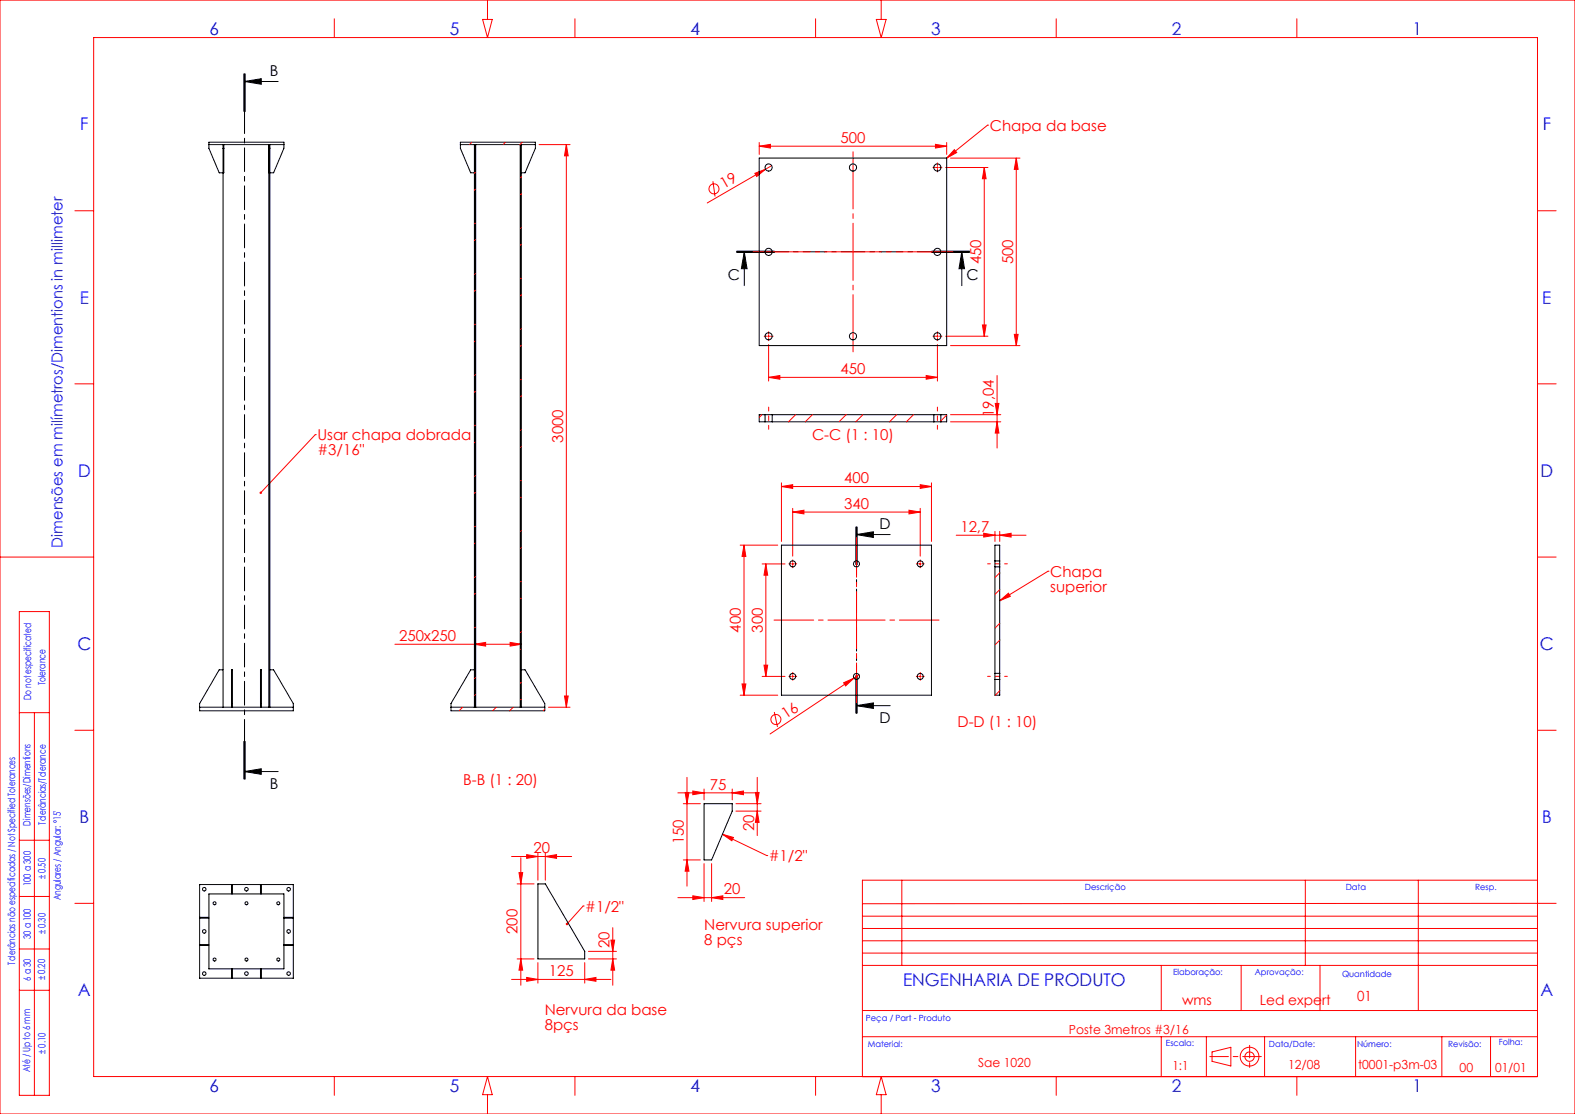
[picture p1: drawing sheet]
<svg xmlns="http://www.w3.org/2000/svg" width="420mm" height="297mm" viewBox="0 0 420 297" stroke-linecap="round" stroke-linejoin="round" font-family="sans-serif">
<g fill="none" stroke="#f00" stroke-width=".27">
<path d="M0 0h420v297h-420zM25 10h385v277h-385zM89.1 5v5M128.7 5.2h2.6l-1.3 4.8zM130 0v5.2M153.3 5v5M217.5 5v5M233.7 5.2h2.6l-1.3 4.8zM235 0v5.2M281.7 5v5M345.8 5v5M143.8 38.6h8.2"/>
<path d="M151 38.6l.5 3h-1zM151 38.6v150M202.5 39l3-.5v1zM202.5 38v3.2M202.5 39h49.9M249.4 38.5l3 .5-3 .5zM252.4 38v3.2M254.5 39.9l.6 .8-2.7 1.5zM263.3 33.4h.1M263.3 33.4l-10.9 8.8M20 56.2h5M190.1 48.3l.6 4.1"/>
<path d="M201.3 46.2l2.9-1.1-2.4 2zM204.2 45.1l-15.6 9M205.8 44.2l-1.6 .9M249.7 44.7h.5M250 44.4v.5M252.2 44.7h11.3M253.5 42.2h18.5M262.5 44.7l.5 3h-1zM262.5 44.7v44.9M271 42.2v49.9M271 42.2l.5 3h-1zM410 56.2h5"/>
<path d="M204.7 89.6h.5M205 89.4v.5M205 91.9v9.7M249.7 89.6h.5M250 89.4v.5M250 91.9v9.7M252.2 89.6h11.3M253.5 92.1h18.5M262 86.6h1l-.5 3zM270.5 89.1h1l-.5 3zM20 102.3h5M84.1 115.9h.1"/>
<path d="M84.1 115.9l-14.6 15.5M205 100.6l3-.5v1zM205 100.6h45M247 100.1l3 .5-3 .5zM253.5 112.5h13.4M253.5 110.6h13.4M265.4 107.6h1l-.5 3zM265.9 112.5l.5 3h-1zM265.9 100.1v19.3M410 102.3h5M208.4 129.7l3-.5v1zM208.4 128.7v15.7"/>
<path d="M208.4 129.7h40M211.4 136.5l3-.5v1zM211.4 135.5v12.8M211.4 136.5h34M242.4 136l3 .5-3 .5zM245.4 135.5v12.8M245.4 129.2l3 .5-3 .5zM248.4 128.7v15.7M0 148.5h25M197.4 145.3h10M198.4 145.3v40M198.4 145.3l.5 3h-1z"/>
<path d="M203.2 150.4h6.1M204.2 150.4v29.9M204.2 150.4l.5 2.9h-1zM211.1 150.4h.5M211.4 150.1v.5M245.1 150.4h.5M245.4 150.1v.5M255 142.7h18.6M262.3 142.2l3 .5-3 .5zM265.3 141.7v2.7M266.6 142.7l3-.5v1zM266.6 141.7v2.7"/>
<path d="M279.5 152.3h.1M279.5 152.3l-12.9 7.9M410 148.5h5M5.2 163.1h8v128.9h-8zM105.3 171.8h33.7M126.5 171.8l3-.5v1zM136 171.3l3 .5-3 .5zM203.7 177.3h1l-.5 3zM229.1 179.9l-1.4 .9M266.6 160.2l2.3-2.1 .5 .9zM5.2 190h8M9.2 190v102"/>
<path d="M20 194.7h5M146.3 188.6h5.7M150.5 185.6h1l-.5 3zM197.4 185.3h10M197.9 182.3h1l-.5 3zM203.2 180.3h6.1M206.5 189.8l.8 4M211.1 180.3h.5M211.4 180.1v.5M225 182l2.7-1.2-2.2 2.1zM227.7 180.8l-22.3 14.9M245.1 180.3h.5"/>
<path d="M245.4 180.1v.5M410 194.7h5M180.8 211.4h21.4M182.2 214.3h4.6M182.7 211.3h1l-.5 3zM183.2 207.3v29M184.7 210.9l3 .5-3 .5zM187.7 210.4v2.9M195.3 211.4l3-.5v1zM195.3 210.4v2.9M196.3 214.3h6.7M196.3 216.2h6.7"/>
<path d="M201.4 211.3h1l-.5 3zM201.9 207.3v15.5M201.9 216.2l.5 3h-1zM5.2 239h8M5.2 224h8M136.4 228.3h16M137.9 235.7h4.5M138.4 232.7h1l-.5 3zM138.9 228.7v34M140.4 227.9l3 .4-3 .5zM143.4 227.4v7.3M145.4 228.3l3-.4v.9z"/>
<path d="M145.4 227.4v7.3M180.8 239.3h17.8M182.2 229.3h4.6M183.2 229.3l.5 3h-1zM184.7 238.8l3 .5-3 .5zM187.7 230.3v10M189.8 239.3l3-.5v1zM189.8 230.3v10M192.7 222.4l2.9 .9-.4 .9zM192.7 222.4l11.8 5.7M204.5 228.1h.1M240.5 234.7v22.7"/>
<path d="M348.1 234.7v22.7M378.2 234.7v34.7M410 234.7h-180v52.3M5.2 253h8M20 240.8h5M137.9 255.7h4.5M138.9 255.7l.5 3h-1zM143.4 256.6v5.5M155.5 241.5h.1M155.5 241.5l-4.3 4.8M155.9 256.6v5.5M156.9 255.7h7.5"/>
<path d="M156.9 253.6h7.5M162.9 250.6h1l-.5 3zM163.4 247.3v15.4M163.4 255.7l.5 3h-1zM230 254.1h180M230 250.8h180M230 247.5h180M230 257.4h180M230 244.3h180M309.7 257.4v12M331 257.4v12M352 257.4v12"/>
<path d="M415 240.8l-185 .1M5.2 264h8M136.4 261.1h26.5M140.4 260.6l3 .5-3 .5zM155.9 261.1l3-.5v1zM230 269.4h180M230 276.4h180M309.7 276.4v10.6M321.7 276.4v10.6M337.2 276.4v10.6M361.5 276.4v10.6M384.5 276.4v10.6"/>
<path d="M397.5 276.4v10.6M89.1 287v5M130 287l1.3 4.8h-2.6zM130 291.8v5.2M153.3 287v5M217.5 287v5M235 287l1.3 4.8h-2.6zM235 291.8v5.2M281.7 287v5M323.2 280.5l5-1.3v5l-5-1.2zM345.8 287v5"/>
<circle cx="190.4" cy="50.3" r="1.33"/>
<circle cx="206.9" cy="191.8" r="1.32"/>
<circle cx="333.2" cy="281.7" r="2.5"/>
<circle cx="333.2" cy="281.7" r="1.26"/>
</g>
<path d="M322.6 281.7h13.8" fill="none" stroke="#f00" stroke-width=".27" stroke-dasharray="6.3 1.3 1.3 1.3" stroke-dashoffset="1.4"/>
<path d="M333.2 278.7v6" fill="none" stroke="#f00" stroke-width=".27" stroke-dasharray="6.3 1.3 1.3 1.3" stroke-dashoffset="3"/>
<g fill="none" stroke="#000" stroke-width=".27">
<path d="M65 19.7v10M65.2 19.7v10M65.4 19.7v10M65.2 21.7l4.5-.7v1.5zM65.2 21.7h9M196.5 67.1h10M196.5 67h10M196.5 67.3h10M198.5 67.2l.7 4.4h-1.5zM198.5 67.2v9M248.5 67.1h10M248.5 67h10"/>
<path d="M248.5 67.3h10M256.5 67.2l.7 4.4h-1.5zM256.5 67.2v9M228.2 140.5v10M228.4 142.5l4.5-.7v1.5zM228.4 142.5h9M228.4 140.5v10M228.6 140.5v10M65 197.7v10M65.2 197.7v10M65.4 197.7v10zM228.2 180.1v10"/>
<path d="M228.4 188.1l4.5-.7v1.5zM228.4 188.1h9M228.4 180.1v10M228.6 180.1v10M65.2 205.7l4.5-.7v1.4zM65.2 205.7h9"/>
</g>
<path d="M65.2 19.7v188" fill="none" stroke="#000" stroke-width=".27" stroke-dasharray="6.3 1.3 1.3 1.3" stroke-dashoffset=".6"/>
<path d="M258.5 67.1h-62" fill="none" stroke="#000" stroke-width=".27" stroke-dasharray="6.3 1.3 1.3 1.3" stroke-dashoffset="2.7"/>
<path d="M228.4 140.5v49.6" fill="none" stroke="#000" stroke-width=".27" stroke-dasharray="6.3 1.3 1.3 1.3" stroke-dashoffset="3.8"/>
<g fill="none" stroke="#f00" stroke-width=".27" stroke-dasharray="15.2 1.3 1.3 1.3">
<path d="M249.5 44.6h-.7M250 44.1v-.7M250 45.1v.7M250.5 44.6h.7M204.5 89.6h-.7M205 89.1v-.7M205 90.1v.7M205.5 89.6h.7M249.5 89.6h-.7M250 89.1v-.7M250 90.1v.7M250.5 89.6h.7"/>
<path d="M210.9 150.3h-.5M211.4 149.8v-.5M211.4 150.8v.6M211.9 150.3h.6M244.9 150.3h-.5M245.4 149.8v-.5M245.4 150.8v.6M245.9 150.3h.6M211.4 179.8v-.5M245.4 179.8v-.5M210.9 180.3h-.5M211.4 180.8v.6"/>
<path d="M211.9 180.3h.6M244.9 180.3h-.5M245.4 180.8v.6M245.9 180.3h.6"/>
</g>
<path d="M268.6 150.3h-5.2M268.6 180.3h-5.2" fill="none" stroke="#f00" stroke-width=".27" stroke-dasharray="15.2 1.3 1.3 1.3" stroke-dashoffset="14.5"/>
<path d="M227.5 40.1v54M254.5 67.1h-54" fill="none" stroke="#f00" stroke-width=".27" stroke-dasharray="15.2 1.3 1.3 1.3" stroke-dashoffset="-.3"/>
<path d="M206.4 165.3h44M228.4 187.3v-44" fill="none" stroke="#f00" stroke-width=".27" stroke-dasharray="15.2 1.3 1.3 1.3" stroke-dashoffset="4.7"/>
<path d="M205 108.5v5.9M250 108.5v5.9" fill="none" stroke="#f00" stroke-width=".27" stroke-dasharray="15.2 1.3 1.3 1.3" stroke-dashoffset="14.2"/>
<g fill="#000">
<path d="M65.2 21.7l4.5-.7v1.5zM65.2 205.7l4.5-.7v1.4z"/>
<path d="M256.5 67.2l.7 4.4h-1.5zM198.5 67.2l.7 4.4h-1.5z"/>
<path d="M228.4 142.5l4.5-.7v1.5zM228.4 188.1l4.5-.7v1.5z"/>
</g>
<g fill="#f00">
<path d="M201.3 46.2l2.9-1.1-2.4 2z"/>
<path d="M225 182l2.7-1.2-2.2 2.1z"/>
<path d="M69.4 131.1l-.1 .4 .2-.1-.2 .2a.34 .34 0 0 0 .5 0 .34 .34 0 0 0 0-.4 .34 .34 0 0 0-.4-.1zM254.5 39.9l.6 .8-2.7 1.5zM266.6 160.2l2.3-2.1 .5 .9zM151.1 246l-.2 .4 .1 .2 .2-.3-.2 .3a.34 .34 0 0 0 .5-.2 .34 .34 0 0 0-.4-.4zM192.7 222.4l2.9 .9-.4 .9z"/>
<path d="M242.4 136l3 .5-3 .5zM211.4 136.5l3-.5v1zM266.6 142.7l3-.5v1zM262.3 142.2l3 .5-3 .5zM155.9 261.1l3-.5v1zM140.4 260.6l3 .5-3 .5z"/>
<path d="M202.5 39l3-.5v1zM249.4 38.5l3 .5-3 .5zM205 100.6l3-.5v1zM247 100.1l3 .5-3 .5zM208.4 129.7l3-.5v1zM245.4 129.2l3 .5-3 .5zM140.4 227.9l3 .4-3 .5zM145.4 228.3l3-.4v.9zM184.7 210.9l3 .5-3 .5zM195.3 211.4l3-.5v1z"/>
<path d="M189.8 239.3l3-.5v1zM184.7 238.8l3 .5-3 .5z"/>
<path d="M138.9 255.7l.5 3h-1zM138.4 232.7h1l-.5 3z"/>
<path d="M150.5 185.6h1l-.5 3zM151 38.6l.5 3h-1zM262 86.6h1l-.5 3zM262.5 44.7l.5 3h-1zM265.9 112.5l.5 3h-1zM265.4 107.6h1l-.5 3zM183.2 229.3l.5 3h-1zM182.7 211.3h1l-.5 3z"/>
<path d="M271 42.2l.5 3h-1zM270.5 89.1h1l-.5 3zM198.4 145.3l.5 3h-1zM197.9 182.3h1l-.5 3zM204.2 150.4l.5 2.9h-1zM203.7 177.3h1l-.5 3zM162.9 250.6h1l-.5 3zM163.4 255.7l.5 3h-1zM201.4 211.3h1l-.5 3zM201.9 216.2l.5 3h-1z"/>
<path d="M126.5 171.8l3-.5v1zM136 171.3l3 .5-3 .5z"/>
</g>
<g fill="none" stroke="#000" stroke-width=".27">
<path d="M55.7 38.6h20M59.5 38.6v150M59.5 39.5h.2M59.7 38.6v7.5h-1.2l-2.8-6.6v-1.6h20v1.6l-2.7 6.6h-1.3v-7.5M71.7 38.6v150M71.7 39.5h.3M72 38.6v150M122.8 38.6h20M126.5 38.6v150M126.8 38.6v150M126.9 38.6v150M138.7 38.6v150"/>
<path d="M138.8 38.6v150M139 38.6v150M126.5 46.1h-1l-2.7-6.6v-1.6h20v1.6l-2.8 6.6h-1M202.5 42.2h49.9v49.9h-49.9zM204 112.5h1.9M204 110.6h1.9M204 110.6h-1.5v1.9h1.5M204 110.6v1.9M205.9 112.5h43.1M205.9 110.6h43.1M205.9 110.6v1.9M249 112.5h1.9"/>
<path d="M249 110.6h1.9M249 110.6v1.9M250.9 110.6h1.5v1.9h-1.5M250.9 110.6v1.9M208.4 145.3h40v40h-40zM265.3 149.5v1.6M265.3 149.5v-4.2h1.3v4.2M265.3 151.1h1.3M265.3 149.5h1.3M265.3 151.1v28.4M266.6 149.5v1.6M266.6 151.1v28.4"/>
<path d="M59.5 178.6h-1l-5.3 9v1.9h25v-1.9l-5.2-9h-1M126.5 178.6h-1l-5.2 9v1.9h25v-1.9l-5.3-9h-1M265.3 179.5v1.6M265.3 179.5h1.3M266.6 179.5v1.6M53.2 188.6h25M61.7 188.6v-10h.3v10M61.7 187.6h.3M69.5 187.6h.2M69.5 188.6v-10h.2v10M120.3 188.6h25M265.3 181.1v4.2h1.3v-4.2"/>
<path d="M265.3 181.1h1.3M187.7 214.3h7.6v1.9l-5.5 13.1h-2.1zM53.2 235.8h25v25h-25zM55.7 238.3h20v20h-20zM61.7 235.8v2.5M62 235.8v2.5M69.5 235.8v2.5M69.7 235.8v2.5M143.4 235.7h2l10.5 17.9v2.1h-12.5zM53.2 251.8h2.5M53.2 252.1h2.5M53.2 244.8h2.5"/>
<path d="M53.2 244.6h2.5M61.7 258.3v2.5M62 258.3v2.5M69.5 258.3v2.5M69.7 258.3v2.5M75.7 251.8h2.5M75.7 252.1h2.5M75.7 244.8h2.5M75.7 244.6h2.5"/>
<circle cx="205" cy="44.7" r=".95"/>
<circle cx="227.5" cy="44.6" r=".96"/>
<circle cx="250" cy="44.7" r=".95"/>
<circle cx="205" cy="67.2" r=".95"/>
<circle cx="250" cy="67.2" r=".95"/>
<circle cx="205" cy="89.6" r=".95"/>
<circle cx="227.5" cy="89.6" r=".96"/>
<circle cx="249.9" cy="89.6" r=".95"/>
<circle cx="211.4" cy="150.3" r=".8"/>
<circle cx="228.4" cy="150.3" r=".8"/>
<circle cx="245.4" cy="150.3" r=".8"/>
<circle cx="211.4" cy="180.3" r=".81"/>
<circle cx="228.4" cy="180.3" r=".81"/>
<circle cx="245.4" cy="180.3" r=".81"/>
<circle cx="54.5" cy="237.1" r=".47"/>
<circle cx="65.7" cy="237.1" r=".47"/>
<circle cx="77" cy="237.1" r=".47"/>
<circle cx="54.5" cy="259.6" r=".47"/>
<circle cx="54.5" cy="248.3" r=".46"/>
<circle cx="57.2" cy="240.8" r=".39"/>
<circle cx="57.2" cy="255.8" r=".39"/>
<circle cx="65.7" cy="259.6" r=".47"/>
<circle cx="65.7" cy="240.8" r=".39"/>
<circle cx="65.7" cy="255.8" r=".39"/>
<circle cx="74.2" cy="240.8" r=".41"/>
<circle cx="74.2" cy="255.8" r=".41"/>
<circle cx="77" cy="259.6" r=".47"/>
<circle cx="77" cy="248.3" r=".46"/>
</g>
<g fill="none" stroke="#f00" stroke-width=".27">
<path d="M125.8 37.9l-.6 .7M134.8 37.9l-.6 .7M139.3 37.9l-.7 .7M126.8 59.4l-.3 .3M126.8 46l-.3 .2M126.8 50.4l-.3 .3M139 47.2l-.2 .2M139 51.7l-.2 .2M126.8 72.9l-.3 .3M126.8 63.9l-.3 .3M126.8 77.4l-.3 .2M139 60.6l-.2 .3"/>
<path d="M139 74.1l-.2 .3M139 65.2l-.2 .2M139 78.6l-.2 .2M126.8 90.9l-.3 .2M126.8 86.4l-.3 .2M126.8 99.9l-.3 .2M139 87.6l-.2 .2M139 92.1l-.2 .2M126.8 104.3l-.3 .3M126.8 113.3l-.3 .3M126.8 117.8l-.3 .2M139 101.1l-.2 .2"/>
<path d="M139 114.5l-.2 .3M139 105.5l-.2 .3M139 119l-.2 .3M203.2 110.6l-.7 .7M212.2 110.6l-1.9 1.9M216.6 110.6l-1.9 1.9M225.6 110.6l-1.9 1.9M230.1 110.6l-1.9 1.9M239.1 110.6l-1.9 1.9M243.6 110.6l-1.9 1.9M252.4 110.7l-1.5 1.5M126.8 131.3l-.3 .2"/>
<path d="M126.8 126.8l-.3 .2M139 128l-.2 .2M139 132.5l-.2 .2M126.8 140.3l-.3 .2M126.8 153.7l-.3 .3M126.8 144.7l-.3 .3M126.8 158.2l-.3 .3M139 141.5l-.2 .2M139 154.9l-.2 .3M139 146l-.2 .2M139 159.4l-.2 .3M266.6 152.7l-1.3 1.3"/>
<path d="M266.6 157.2l-1.3 1.3M126.8 167.2l-.3 .2M138.9 173l-.1 .1M139 168.4l-.2 .3M266.6 166.2l-1.3 1.3M266.6 170.7l-1.3 1.2M123.4 188.6l-1 .9M126.8 185.2l-.3 .2M126.8 180.7l-.3 .2M132.3 188.6l-.9 .9M136.8 188.6l-.9 .9M139 181.9l-.2 .2"/>
<path d="M139 186.4l-.2 .2M145.3 189.1l-.4 .4M266.6 184.1l-1.2 1.2"/>
</g>
<g font-size="4.7" fill="#00f">
<text x="55.8" y="9.2">6</text>
<text x="120" y="9.2">5</text>
<text x="184.1" y="9.2">4</text>
<text x="248.3" y="9.2">3</text>
<text x="312.5" y="9.2">2</text>
<text x="376.7" y="9.2">1</text>
<text x="21.4" y="34.8">F</text>
<text x="411.4" y="34.8">F</text>
<text x="21.3" y="81">E</text>
<text x="411.3" y="81">E</text>
<text x="20.8" y="127.1">D</text>
<text x="410.8" y="127.1">D</text>
<text x="20.6" y="173.3">C</text>
<text x="410.6" y="173.3">C</text>
<text x="21.2" y="219.5">B</text>
<text x="411.2" y="219.5">B</text>
<text x="240.8" y="262.8">ENGENHARIA DE PRODUTO</text>
<text x="20.8" y="265.6">A</text>
<text x="410.8" y="265.6">A</text>
<text x="55.8" y="291.2">6</text>
<text x="120" y="291.2">5</text>
<text x="184.1" y="291.2">4</text>
<text x="248.3" y="291.2">3</text>
<text x="312.5" y="291.2">2</text>
<text x="376.7" y="291.2">1</text>
</g>
<g font-size="4">
<text x="72" y="20.2">B</text>
<text x="194.1" y="74.6">C</text>
<text x="257.7" y="74.6">C</text>
<text x="234.5" y="141">D</text>
<text x="234.5" y="192.8">D</text>
<text x="72" y="210.4">B</text>
</g>
<g font-size="4" fill="#f00">
<text x="264" y="34.9">Chapa da base</text>
<text x="224.2" y="38.1">500</text>
<text x="193.1" y="50.5" transform="rotate(-30 193.1 50.5)">19</text>
<text x="261.6" y="70.5" transform="rotate(-90 261.6 70.5)">450</text>
<text x="270.1" y="70.5" transform="rotate(-90 270.1 70.5)">500</text>
<text x="224.2" y="99.7">450</text>
<text x="265" y="111.2" transform="rotate(-90 265 111.2)">19,04</text>
<text x="84.6" y="117.3">Usar chapa dobrada</text>
<text x="150.2" y="118" transform="rotate(-90 150.2 118)">3000</text>
<text x="216.5" y="117.3">C-C (1 : 10)</text>
<text x="84.6" y="121.3">#3/16&quot;</text>
<text x="225.1" y="128.8">400</text>
<text x="225.1" y="135.6">340</text>
<text x="256.1" y="141.8">12,7</text>
<text x="280.1" y="153.7">Chapa</text>
<text x="280.1" y="157.7">superior</text>
<text x="106.4" y="170.9">250x250</text>
<text x="197.5" y="168.6" transform="rotate(-90 197.5 168.6)">400</text>
<text x="203.4" y="168.6" transform="rotate(-90 203.4 168.6)">300</text>
<text x="209.6" y="191.8" transform="rotate(-34 209.6 191.8)">16</text>
<text x="255.3" y="193.9">D-D (1 : 10)</text>
<text x="123.5" y="209.3">B-B (1 : 20)</text>
<text x="189.3" y="210.5">75</text>
<text x="201.1" y="221.7" transform="rotate(-90 201.1 221.7)">20</text>
<text x="142.2" y="227.5">20</text>
<text x="182.4" y="225.1" transform="rotate(-90 182.4 225.1)">150</text>
<text x="205" y="229.6">#1/2&quot;</text>
<text x="193" y="238.4">20</text>
<text x="156.1" y="243.2">#1/2&quot;</text>
<text x="138" y="249" transform="rotate(-90 138 249)">200</text>
<text x="187.8" y="247.9">Nervura superior</text>
<text x="187.8" y="251.9">8 pçs</text>
<text x="162.6" y="252.9" transform="rotate(-90 162.6 252.9)">20</text>
<text x="146.4" y="260.2">125</text>
<text x="145.3" y="270.7">Nervura da base</text>
<text x="145.3" y="274.7">8pçs</text>
</g>
<text font-size="4" fill="#00f" x="16.7" y="146" transform="rotate(-90 16.7 146)">Dimensões em milímetros/Dimentions in millimeter</text>
<g font-size="3.7" fill="#f00">
<text x="315.2" y="267.9">wms</text>
<text x="335.9" y="267.8">Led expert</text>
<text x="361.9" y="266.9">01</text>
</g>
<g font-size="3.3" fill="#f00">
<text x="285.1" y="275.6">Poste 3metros #3/16</text>
<text x="260.8" y="284.5">Sae 1020</text>
<text x="312.7" y="285.3">1:1</text>
<text x="343.5" y="285">12/08</text>
<text x="362.1" y="285">t0001-p3m-03</text>
<text x="389.2" y="285.7">00</text>
<text x="398.7" y="285.7">01/01</text>
</g>
<g font-size="2.7" fill="#00f">
<text x="12.1" y="182.7" transform="rotate(-90 12.1 182.7)">Tolerance</text>
<text x="8.3" y="186.7" transform="rotate(-90 8.3 186.7)">Do not especificated</text>
<text x="8.1" y="220.1" transform="rotate(-90 8.1 220.1)">Dimensões/Dimentions</text>
<text x="12.2" y="219.9" transform="rotate(-90 12.2 219.9)">Tolerâncias/Tolerance</text>
<text x="8.2" y="236.2" transform="rotate(-90 8.2 236.2)">100 a 300</text>
<text x="12.1" y="234.4" transform="rotate(-90 12.1 234.4)">± 0.50</text>
<text x="16.2" y="240.1" transform="rotate(-90 16.2 240.1)">Angulares / Angular: °15'</text>
<text x="8.2" y="250.4" transform="rotate(-90 8.2 250.4)">30 a 100</text>
<text x="12.1" y="249.1" transform="rotate(-90 12.1 249.1)">± 0.30</text>
<text x="4" y="257.2" transform="rotate(-90 4 257.2)">Tolerâncias não especificadas / Not Specified Tolerances</text>
<text x="8.2" y="261.5" transform="rotate(-90 8.2 261.5)">6 a 30</text>
<text x="12.1" y="261.4" transform="rotate(-90 12.1 261.4)">± 0.20</text>
<text x="12.2" y="281" transform="rotate(-90 12.2 281)">± 0.10</text>
<text x="8" y="285.9" transform="rotate(-90 8 285.9)">Até / Up to 6 mm</text>
</g>
<g font-size="2.3" fill="#00f">
<text x="289.3" y="237.2">Descrição</text>
<text x="358.9" y="237.2">Data</text>
<text x="393.4" y="237.2">Resp.</text>
<text x="312.8" y="260">Elaboração:</text>
<text x="334.6" y="260">Aprovação:</text>
<text x="357.9" y="260.6">Quantidade</text>
<text x="230.9" y="272.2">Peça / Part - Produto</text>
<text x="231.4" y="279.2">Material:</text>
<text x="310.9" y="279">Escala:</text>
<text x="338.4" y="279.2">Data/Date:</text>
<text x="361.9" y="279.2">Número:</text>
<text x="386.2" y="279.1">Revisão:</text>
<text x="399.7" y="278.7">Folha:</text>
</g>
</svg>
